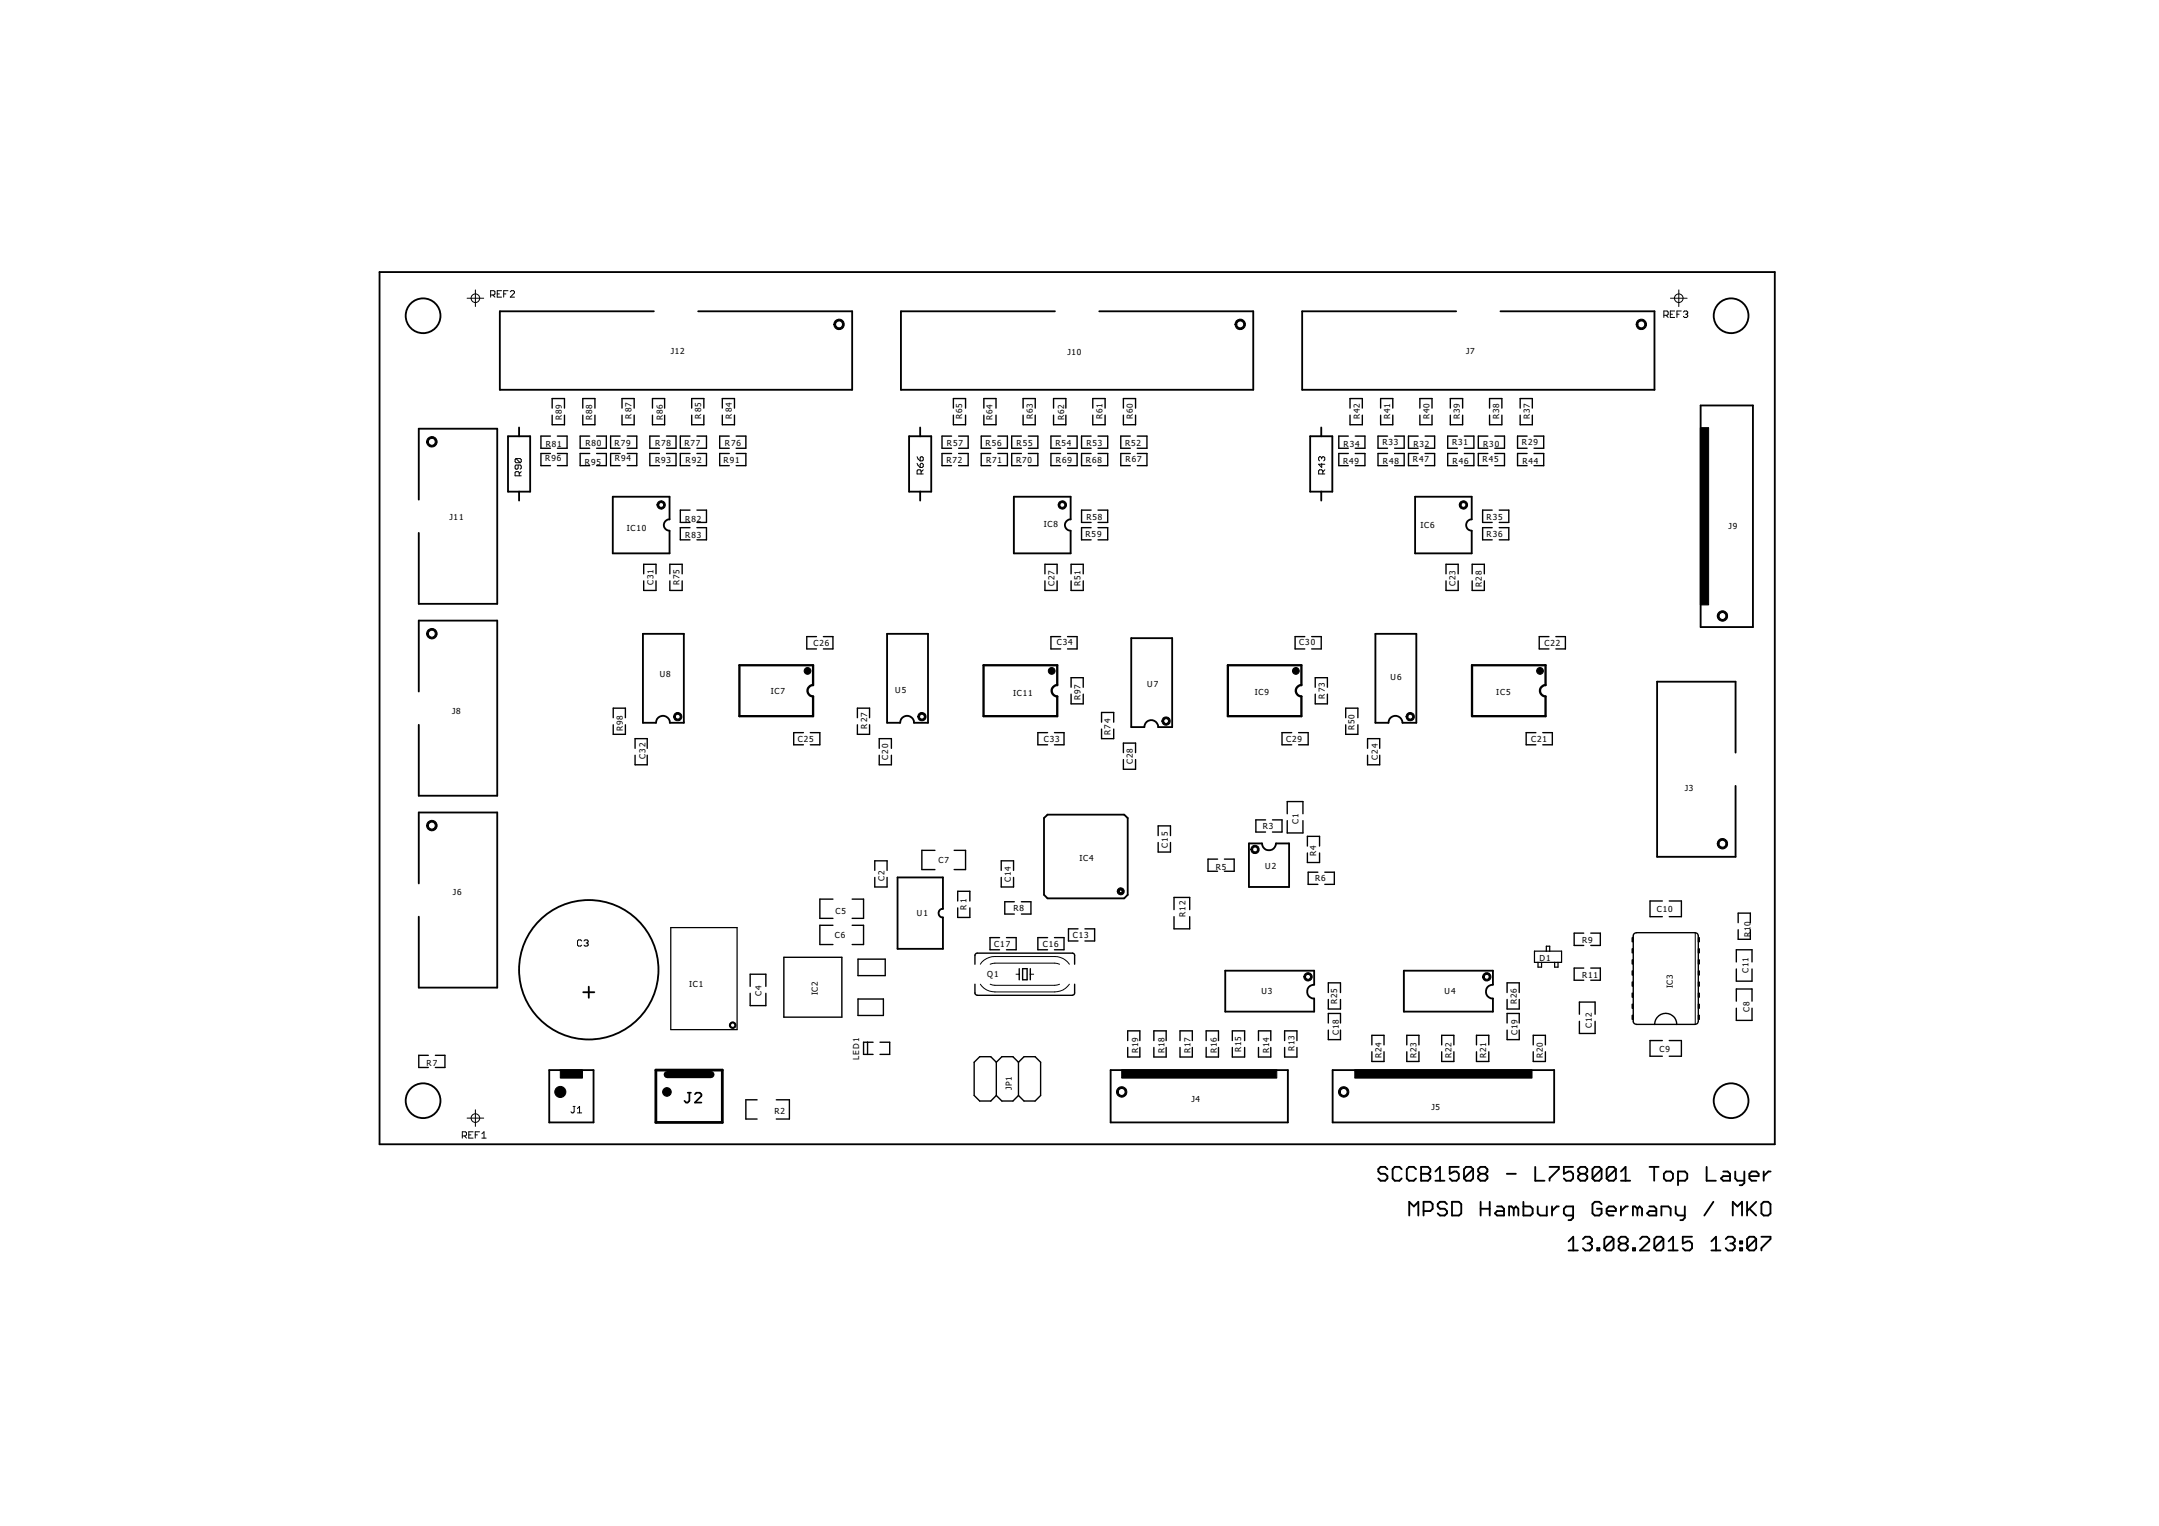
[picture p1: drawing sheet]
<svg xmlns="http://www.w3.org/2000/svg" width="297mm" height="210mm" viewBox="0 0 297 210" stroke-linecap="round" stroke-linejoin="round" font-family="sans-serif">
<g fill="none" stroke="#000" stroke-width=".25">
<path d="M52.2 37.4h192v120h-192zM71.4 58.8v1.2M90 42.8h-21.2v10.8h48.4v-10.8h-21.1M126.6 58.8v1.2M145.1 42.8h-21.1v10.8h48.4v-10.8h-21.2M181.8 58.8v1.2M200.3 42.8h-21.1v10.8h48.4v-10.8h-21.2M234 55.8h7.2v30.5h-7.2zM57.6 68.7v-9.7h10.8v24.1h-10.8v-9.8M69.9 60h3v7.6h-3zM71.4 67.6v1.3M84.3 68.3h7.8v3.1a.78 .78 0 0 0-.8 .8 .78 .78 0 0 0 .8 .8v3.1h-7.8z"/>
<path d="M125.1 60h3v7.6h-3zM126.6 67.6v1.3M139.5 68.3h7.8v3.1a.78 .78 0 0 0-.8 .8 .78 .78 0 0 0 .8 .8v3.1h-7.8zM180.3 60h3v7.6h-3zM181.8 67.6v1.3M194.7 68.3h7.8v3.1a.78 .78 0 0 0-.8 .8 .78 .78 0 0 0 .8 .8v3.1h-7.8zM57.6 95.1v-9.7h10.8v24.1h-10.8v-9.8M88.5 87.2h5.6v12.2h-1.9a.95 .95 0 0 0-1-.9 .95 .95 0 0 0-.9 .9h-1.8zM122 87.2h5.7v12.2h-1.9a.95 .95 0 0 0-1-.9 .95 .95 0 0 0-1 .9h-1.8zM155.6 87.8h5.7v12.2h-2a.95 .95 0 0 0-.9-1 .95 .95 0 0 0-1 1h-1.8zM189.2 87.2h5.7v12.2h-1.9a.96 .96 0 0 0-1-.9 .96 .96 0 0 0-1 .9h-1.8zM143.6 112.5l.5-.4h10.6l.5 .4v10.6l-.5 .5h-10.6l-.5-.5z"/>
<path d="M171.8 116h1.8a.96 .96 0 0 0 1 1 .96 .96 0 0 0 1-1h1.8v6h-5.6zM238.8 103.5v-9.7h-10.8v24.1h10.8v-9.8M57.6 121.5v-9.7h10.8v24h-10.8v-9.7M80.2 136.5h1.6M81 135.7v1.5M123.5 120.7h6.2v4.3a.59 .59 0 0 0-.6 .6 .59 .59 0 0 0 .6 .6v4.3h-6.2zM168.6 133.5h12.2v1.9a.95 .95 0 0 0-1 1 .95 .95 0 0 0 1 1v1.7h-12.2zM193.1 133.5h12.3v1.9a.95 .95 0 0 0-1 1 .95 .95 0 0 0 1 1v1.7h-12.3zM75.6 147.2h6.1v7.2h-6.1zM152.8 147.2h24.4v7.2h-24.4zM183.3 147.2h30.5v7.2h-30.5zM190.9 160.8l-.3-.3h-.7l-.3 .3v.3l.3 .4h.7l.3 .3v.3l-.3 .3h-.7l-.3-.3"/>
<path d="M192.8 160.8l-.3-.3h-.6l-.3 .3v1.3l.3 .3h.6l.3-.3M193.9 167.2v-1.9l.6 .6 .6-.6v1.9M194.8 160.8l-.3-.3h-.6l-.4 .3v1.3l.4 .3h.6l.3-.3M195.5 160.5h1l.3 .3v.3l-.3 .4 .3 .3v.3l-.3 .3h-1zM195.5 161.5h1M195.9 166.6h.9l.3-.3v-.7l-.3-.3h-.9v1.9M197.5 162.4h1.2M197.5 161.1l.6-.6v1.9M199.1 165.6l-.3-.3h-.7l-.3 .3v.3l.3 .4h.7l.3 .3v.3l-.3 .3h-.7l-.3-.3M199.8 165.3h.9l.3 .3v1.3l-.3 .3h-.9zM200.7 160.5h-1.2v1l.6-.4h.3l.3 .4v.6l-.3 .3h-.6l-.3-.3M202.7 160.8l-.3-.3h-.7l-.3 .3v1.3"/>
<path d="M202.7 160.8v1.3l-.3 .3h-.7l-.3-.3M202.7 160.8l-1.3 1.3M203.7 161.5l-.3-.4v-.3l.3-.3h.6l.3 .3v.3l-.3 .4M203.7 161.5h.6M203.7 161.5l-.3 .3v.3l.3 .3h.6l.3-.3v-.3l-.3-.3M203.7 166.3h1.3M203.7 165.3v1.9M205 165.3v1.9M206 165.9h.6l.3 .4v.9h-.9l-.3-.3 .3-.3h.9M207.3 161.5h1.3M208.3 166.3l-.4-.4h-.3v1.3M208.3 166.3v.9"/>
<path d="M208.3 166.3l.3-.4 .3 .4v.9M209.6 165.3v1.9h.9l.4-.3v-.6l-.4-.4h-.9M211.2 160.5v1.9h1.3M211.6 165.9v1l.3 .3h.9v-1.3M213.2 160.5h1.3v.3l-1.3 1.3v.3M213.5 165.9v1.3M214.5 165.9h-.3l-.7 .7M215.8 170.8l.7-.7v1.9M215.8 172h1.3M216.4 167.2h-.9l-.3-.3v-.6l.3-.4h.9v1.6l-.3 .3h-.3M216.4 160.5h-1.2v1l.6-.4h.3l.3 .4v.6l-.3 .3h-.6l-.3-.3M217.4 161.5l-.3-.4v-.3l.3-.3h.7l.3 .3v.3l-.3 .4"/>
<path d="M217.4 161.5h.7M217.4 161.5l-.3 .3v.3l.3 .3h.7l.3-.3v-.3l-.3-.3M217.8 170.4l.3-.3h.6l.3 .3v.4l-.3 .2M218.4 171h.3M218.7 171l.3 .4v.3l-.3 .3h-.6l-.3-.3M219.8 171.7h.2v.3h-.2zM220.3 165.6l-.3-.3h-.6l-.3 .3v1.3l.3 .3h.6l.3-.3v-.6h-.6M220.3 160.8l-.3-.3h-.6l-.3 .3v1.3M220.3 160.8v1.3l-.3 .3h-.6l-.3-.3M220.3 160.8l-1.2 1.3M221 166.6h1.3v-.3l-.3-.4h-.6l-.4 .4v.6l.4 .3h.6M222 170.4v1.3l-.3 .3h-.7l-.3-.3"/>
<path d="M222 170.4l-.3-.3h-.7l-.3 .3v1.3M222 170.4l-1.3 1.3M222.3 160.8l-.3-.3h-.6l-.4 .3v1.3M222.3 160.8v1.3l-.3 .3h-.6l-.4-.3M222.3 160.8l-1.3 1.3M223 171l-.3 .4v.3l.3 .3h.6l.3-.3v-.3l-.3-.4M223 171l-.3-.2v-.4l.3-.3h.6l.3 .3v.4l-.3 .2M223 171h.6M223 165.9v1.3M223 162.4h1.3M223 161.1l.6-.6v1.9M224 165.9h-.4l-.6 .7"/>
<path d="M224.7 171.7h.3v.3h-.3zM225.3 166.3l-.3-.4h-.3v1.3M225.3 166.3v.9M225.3 166.3l.3-.4 .3 .4v.9M225.6 170.4l.4-.3h.6l.3 .3v.4l-1.3 1.2h1.3M226.9 165.9h.7l.3 .4v.9h-1l-.3-.3 .3-.3h1M226.9 160.5h1.3M227.6 160.5v1.9M228.6 167.2v-1.3h.9l.3 .4v.9M228.9 170.4v1.3l-.4 .3h-.6l-.3-.3M228.9 170.4l-.4-.3h-.6l-.3 .3v1.3M228.9 170.4l-1.3 1.3"/>
<path d="M228.9 161.5l.3-.4h.6l.4 .4v.6l-.4 .3h-.6l-.3-.3zM229.6 172h1.2M229.6 170.8l.6-.7v1.9M230.5 165.9v1l.4 .3h.9M230.9 162.4h.9l.3-.3v-.6l-.3-.4h-.9v1.9M231.8 165.9v1.6l-.3 .3h-.3M232.8 170.1h-1.3v.9l.7-.2h.3l.3 .2v.7l-.3 .3h-.7l-.3-.3M234.8 160.5v1.9h1.3M235.5 172h1.2M235.5 170.8l.6-.7v1.9M235.7 165.3l-1.2 1.9M237.1 161.1h.6l.3 .4v.9h-.9l-.3-.3 .3-.3h.9"/>
<path d="M237.4 170.4l.3-.3h.7l.3 .3v.4l-.3 .2M238 171h.4M238.4 171l.3 .4v.3l-.3 .3h-.7l-.3-.3M238.4 167.2v-1.9l.6 .6 .7-.6v1.9M238.7 161.1v1l.3 .3h1M239.4 171.7h.3v.3h-.3zM239.4 170.8h.3v.2h-.3zM240 161.1v1.6l-.3 .3h-.3M240.4 165.3v1.9M240.7 166.3l.9 .9M240.7 161.8h1.3v-.3l-.4-.4h-.6l-.3 .4v.6l.3 .3h.6M241.6 170.4v1.3l-.3 .3h-.6l-.3-.3"/>
<path d="M241.6 170.4l-.3-.3h-.6l-.3 .3v1.3M241.6 170.4l-1.2 1.3M241.6 165.3l-1.2 1.3M242.3 170.1h1.3v.3l-1.3 1.3v.3M242.3 165.6l.4-.3h.6l.3 .3v1.3l-.3 .3h-.6l-.4-.3zM242.7 161.1v1.3M243.6 161.1h-.3l-.6 .7"/>
<circle cx="58.2" cy="43.4" r="2.39"/>
<circle cx="238.2" cy="43.4" r="2.39"/>
<circle cx="81" cy="133.4" r="9.6"/>
<circle cx="58.2" cy="151.4" r="2.39"/>
<circle cx="238.2" cy="151.4" r="2.39"/>
</g>
<g fill="none" stroke="#000" stroke-width=".19">
<path d="M75.7 60h-1.3v1.7h1.3M76 56.1v-1.3h1.7v1.3M76 57.1v1.3h1.7v-1.3M76.7 60h1.3v1.7h-1.3M80.2 56.1v-1.3h1.7v1.3M80.2 57.1v1.3h1.7v-1.3M81.1 60h-1.3v1.7h1.3M82.1 60h1.3v1.7h-1.3M85.3 60h-1.3v1.7h1.3M85.6 56.1v-1.3h1.6v1.3M85.6 57.1v1.3h1.6v-1.3M86.3 60h1.3v1.7h-1.3"/>
<path d="M89.8 56.1v-1.3h1.6v1.3M89.8 57.1v1.3h1.6v-1.3M90.7 60h-1.3v1.7h1.3M91.7 60h1.3v1.7h-1.3M94.9 60h-1.3v1.7h1.3M95.2 56.1v-1.3h1.6v1.3M95.2 57.1v1.3h1.6v-1.3M95.9 60h1.3v1.7h-1.3M99.4 56.1v-1.3h1.6v1.3M99.4 57.1v1.3h1.6v-1.3M100.3 60h-1.3v1.7h1.3M101.3 60h1.3v1.7h-1.3"/>
<path d="M130.9 60h-1.3v1.7h1.3M131.2 56.1v-1.3h1.6v1.3M131.2 57.1v1.3h1.6v-1.3M131.9 60h1.3v1.7h-1.3M135.4 56.1v-1.3h1.6v1.3M135.4 57.1v1.3h1.6v-1.3M136.3 60h-1.3v1.7h1.3M137.3 60h1.3v1.7h-1.3M140.5 60h-1.3v1.7h1.3M140.8 56.1v-1.3h1.6v1.3M140.8 57.1v1.3h1.6v-1.3M141.5 60h1.3v1.7h-1.3"/>
<path d="M144.9 56.1v-1.3h1.7v1.3M144.9 57.1v1.3h1.7v-1.3M145.9 60h-1.3v1.7h1.3M146.9 60h1.3v1.7h-1.3M150.1 60h-1.3v1.7h1.3M150.3 56.1v-1.3h1.7v1.3M150.3 57.1v1.3h1.7v-1.3M151.1 60h1.3v1.7h-1.3M154.6 56.1v-1.3h1.6v1.3M154.6 57.1v1.3h1.6v-1.3M155.5 60h-1.3v1.7h1.3M156.5 60h1.3v1.7h-1.3"/>
<path d="M185.5 60h-1.3v1.7h1.3M185.7 56.1v-1.3h1.7v1.3M185.7 57.1v1.3h1.7v-1.3M186.5 60h1.3v1.7h-1.3M189.9 56.1v-1.3h1.7v1.3M189.9 57.1v1.3h1.7v-1.3M190.9 60h-1.3v1.7h1.3M191.9 60h1.3v1.7h-1.3M195.1 60h-1.3v1.7h1.3M195.3 56.1v-1.3h1.7v1.3M195.3 57.1v1.3h1.7v-1.3M196.1 60h1.3v1.7h-1.3"/>
<path d="M199.5 56.1v-1.3h1.7v1.3M199.5 57.1v1.3h1.7v-1.3M200.5 60h-1.3v1.7h1.3M201.5 60h1.3v1.7h-1.3M204.7 60h-1.3v1.7h1.3M204.9 56.1v-1.3h1.7v1.3M204.9 57.1v1.3h1.7v-1.3M205.7 60h1.3v1.7h-1.3M209.1 56.1v-1.3h1.7v1.3M209.1 57.1v1.3h1.7v-1.3M210.1 60h-1.3v1.7h1.3M211.1 60h1.3v1.7h-1.3"/>
<path d="M75.7 62.4h-1.3v1.7h1.3M76.7 62.4h1.3v1.7h-1.3M81.1 62.4h-1.3v1.7h1.3M82.1 62.4h1.3v1.7h-1.3M85.3 62.4h-1.3v1.7h1.3M86.3 62.4h1.3v1.7h-1.3M88.6 78.9v-1.3h1.7v1.3M88.6 79.9v1.3h1.7v-1.3M90.7 62.4h-1.3v1.7h1.3M91.7 62.4h1.3v1.7h-1.3M92.2 78.9v-1.3h1.7v1.3M92.2 79.9v1.3h1.7v-1.3"/>
<path d="M94.9 62.4h-1.3v1.7h1.3M94.9 72.6h-1.3v1.7h1.3M94.9 70.2h-1.3v1.7h1.3M95.9 62.4h1.3v1.7h-1.3M95.9 72.6h1.3v1.7h-1.3M95.9 70.2h1.3v1.7h-1.3M100.3 62.4h-1.3v1.7h1.3M101.3 62.4h1.3v1.7h-1.3M130.9 62.4h-1.3v1.7h1.3M131.9 62.4h1.3v1.7h-1.3M136.3 62.4h-1.3v1.7h1.3M137.3 62.4h1.3v1.7h-1.3"/>
<path d="M140.5 62.4h-1.3v1.7h1.3M141.5 62.4h1.3v1.7h-1.3M143.8 78.9v-1.3h1.6v1.3M143.8 79.9v1.3h1.6v-1.3M145.9 62.4h-1.3v1.7h1.3M146.9 62.4h1.3v1.7h-1.3M147.4 78.9v-1.3h1.6v1.3M147.4 79.9v1.3h1.6v-1.3M150.1 62.4h-1.3v1.7h1.3M150.1 72.6h-1.3v1.7h1.3M150.1 70.2h-1.3v1.7h1.3M151.1 62.4h1.3v1.7h-1.3"/>
<path d="M151.1 72.6h1.3v1.7h-1.3M151.1 70.2h1.3v1.7h-1.3M155.5 62.4h-1.3v1.7h1.3M156.5 62.4h1.3v1.7h-1.3M185.5 62.4h-1.3v1.7h1.3M186.5 62.4h1.3v1.7h-1.3M190.9 62.4h-1.3v1.7h1.3M191.9 62.4h1.3v1.7h-1.3M195.1 62.4h-1.3v1.7h1.3M196.1 62.4h1.3v1.7h-1.3M198.9 78.9v-1.3h1.7v1.3M198.9 79.9v1.3h1.7v-1.3"/>
<path d="M200.5 62.4h-1.3v1.7h1.3M201.5 62.4h1.3v1.7h-1.3M202.5 78.9v-1.3h1.7v1.3M202.5 79.9v1.3h1.7v-1.3M204.7 62.4h-1.3v1.7h1.3M205.3 72.6h-1.3v1.7h1.3M205.3 70.2h-1.3v1.7h1.3M205.7 62.4h1.3v1.7h-1.3M206.3 72.6h1.3v1.7h-1.3M206.3 70.2h1.3v1.7h-1.3M210.1 62.4h-1.3v1.7h1.3M211.1 62.4h1.3v1.7h-1.3"/>
<path d="M84.4 99.7v1.3h1.6v-1.3M84.4 98.7v-1.3h1.6v1.3M112.3 87.6h-1.3v1.7h1.3M113.3 87.6h1.3v1.7h-1.3M118 98.7v-1.3h1.6v1.3M118 99.7v1.3h1.6v-1.3M145.9 87.6h-1.3v1.7h1.3M146.9 87.6h1.3v1.7h-1.3M147.4 94.5v-1.3h1.6v1.3M147.4 95.5v1.3h1.6v-1.3M151.6 99.3v-1.3h1.6v1.3M179.5 87.6h-1.3v1.7h1.3"/>
<path d="M180.5 87.6h1.3v1.7h-1.3M181 94.5v-1.3h1.6v1.3M181 95.5v1.3h1.6v-1.3M185.1 99.7v1.3h1.7v-1.3M185.1 98.7v-1.3h1.7v1.3M213.1 87.6h-1.3v1.7h1.3M214.1 87.6h1.3v1.7h-1.3M87.4 102.9v-1.3h1.6v1.3M87.4 103.9v1.3h1.6v-1.3M110.5 100.8h-1.3v1.6h1.3M111.5 100.8h1.3v1.6h-1.3M120.4 119.7v-1.3h1.6v1.3"/>
<path d="M121 102.9v-1.3h1.6v1.3M121 103.9v1.3h1.6v-1.3M128.6 117h-1.8v2.6h1.8M131.3 117h1.5v2.6h-1.5M137.8 119.7v-1.3h1.6v1.3M144.1 100.8h-1.3v1.6h1.3M145.1 100.8h1.3v1.6h-1.3M151.6 100.3v1.3h1.6v-1.3M154.6 103.5v-1.3h1.6v1.3M154.6 104.5v1.3h1.6v-1.3M159.3 114.9v-1.3h1.7v1.3M159.3 115.9v1.3h1.7v-1.3"/>
<path d="M167.5 118.2h-1.3v1.6h1.3M168.5 118.2h1.3v1.6h-1.3M174.1 112.8h-1.3v1.6h1.3M175.1 112.8h1.3v1.6h-1.3M177.1 111.9v-1.6h2.2v1.6M177.1 112.9v1.7h2.2v-1.7M177.7 100.8h-1.3v1.6h1.3M178.7 100.8h1.3v1.6h-1.3M179.9 116.4v-1.4h1.6v1.4M179.9 117.3v1.3h1.6v-1.3M181.3 120h-1.3v1.6h1.3M182.3 120h1.3v1.6h-1.3"/>
<path d="M188.2 102.9v-1.3h1.6v1.3M188.2 103.9v1.3h1.6v-1.3M211.3 100.8h-1.3v1.6h1.3M212.3 100.8h1.3v1.6h-1.3M103.2 135.7v-1.7h2.2v1.7M103.2 136.6v1.7h2.2v-1.7M107.8 131.7h8v8.2h-8zM114.6 123.7h-1.8v2.6h1.8M114.6 127.3h-1.8v2.6h1.8M117.2 123.7h1.6v2.6h-1.6M117.2 127.3h1.6v2.6h-1.6M118 137.4h3.5v2.3h-3.5z"/>
<path d="M118 131.9h3.8v2.3h-3.8zM120.4 120.7v1.3h1.6v-1.3M131.8 123.9v-1.3h1.6v1.3M131.8 124.9v1.3h1.6v-1.3M134.1 132.6l.1-1.3 .3-.2h13.1l.2 .1v.2v1.2M134.1 135.4l.1 1.3 .3 .2h13.1l.2-.2v-1.3M137.5 129h-1.3v1.6h1.3M137.8 120.7v1.3h1.6v-1.3M138.5 129h1.3v1.6h-1.3M139.6 124h-1.4v1.7h1.4M140.2 133.2v1.6M140.5 124h1.3v1.7h-1.3"/>
<path d="M140.7 133.2h.6v1.6h-.6zM141.8 133.2v1.6M144.1 129h-1.3v1.6h1.3M145.1 129h1.3v1.6h-1.3M148.3 127.8h-1.3v1.6h1.3M149.3 127.8h1.3v1.6h-1.3M161.5 126.1v1.7h2.2v-1.7M161.5 125.1v-1.7h2.2v1.7M182.8 136.5v-1.3h1.6v1.3M182.8 137.5v1.3h1.6v-1.3M207.3 137.5v1.3h1.7v-1.3M207.3 136.5v-1.3h1.7v1.3"/>
<path d="M217.3 139.5v-1.7h2.2v1.7M217.9 133.2h-1.3v1.6h1.3M217.9 128.4h-1.3v1.6h1.3M218.9 133.2h1.3v1.6h-1.3M218.9 128.4h1.3v1.6h-1.3M224.8 128.4l.3-.1h8.1a.44 .44 0 0 1 .5 .5v11.7a.44 .44 0 0 1-.5 .4h-8.1a.43 .43 0 0 1-.4-.4v-11.7zM228.7 123.9h-1.7v2.2h1.7M229.7 123.9h1.6v2.2h-1.6M238.9 132.3v-1.7h2.1v1.7M238.9 133.3v1.7h2.1v-1.7M238.9 137.7v-1.7h2.1v1.7M238.9 138.7v1.7h2.1v-1.7"/>
<path d="M239.1 126.9v-1.3h1.7v1.3M239.1 127.9v1.3h1.7v-1.3M58.9 145.2h-1.3v1.6h1.3M59.9 145.2h1.3v1.6h-1.3M104.2 151.3h-1.6v2.6h1.6M106.8 151.3h1.8v2.6h-1.8M119.4 143.4v1.6M120.1 143.4h-1.3v1.6h1.3M121.1 143.4h1.3v1.6h-1.3M137.1 146.1l.7-.7h1.6l.7 .7M137.1 146.1l-.8-.7h-1.5l-.8 .7v4.6l.8 .7h1.5l.8-.7M137.1 150.7l.7 .7h1.6l.7-.7"/>
<path d="M137.1 146.1v4.6M140.1 146.1l.8-.7h1.5l.8 .7v4.6l-.8 .7h-1.5l-.8-.7M140.1 146.1v4.6M155.2 144.1v1.3h1.6v-1.3M155.2 143.1v-1.3h1.6v1.3M158.7 144.1v1.3h1.7v-1.3M158.7 143.1v-1.3h1.7v1.3M162.3 144.1v1.3h1.7v-1.3M162.3 143.1v-1.3h1.7v1.3M165.9 144.1v1.3h1.7v-1.3M165.9 143.1v-1.3h1.7v1.3M169.5 144.1v1.3h1.7v-1.3"/>
<path d="M169.5 143.1v-1.3h1.7v1.3M173.1 143.1v-1.3h1.7v1.3M173.1 144.1v1.3h1.7v-1.3M176.7 144.1v1.3h1.7v-1.3M176.7 143.1v-1.3h1.7v1.3M182.8 140.7v-1.3h1.6v1.3M182.8 141.7v1.3h1.6v-1.3M188.7 144.7v1.3h1.7v-1.3M188.7 143.7v-1.3h1.7v1.3M193.5 144.7v1.3h1.7v-1.3M193.5 143.7v-1.3h1.7v1.3M198.4 144.7v1.3h1.6v-1.3"/>
<path d="M198.4 143.7v-1.3h1.6v1.3M203.1 143.7v-1.3h1.7v1.3M203.1 144.7v1.3h1.7v-1.3M207.3 140.7v-1.3h1.7v1.3M207.3 141.7v1.3h1.7v-1.3M210.9 144.7v1.3h1.7v-1.3M210.9 143.7v-1.3h1.7v1.3M217.3 140.5v1.7h2.2v-1.7M227.6 140.9a1.52 1.52 0 0 1 1.6-1.5 1.52 1.52 0 0 1 1.5 1.5M228.7 143.1h-1.7v2.2h1.7M229.7 143.1h1.6v2.2h-1.6"/>
</g>
<g fill="none" stroke="#000" stroke-width=".14">
<path d="M65.4 39.9v2.3M69 40h-.6v.9h.6M69.9 40h-.6v.9M231 39.9v2.3M64.3 41h2.2M67.5 40.6h.4l.2-.2v-.3l-.2-.1h-.4v.9M67.8 40.6l.3 .3M68.4 40.4h.3M69.3 40.4h.3M70.2 40.1l.2-.1h.3l.1 .1v.2l-.6 .6h.6M228.9 43.4h.5l.1-.2v-.3l-.1-.1h-.5v.9M229.2 43.4l.3 .3"/>
<path d="M229.8 43.2h.3M229.8 41h2.3M230.4 42.8h-.6v.9h.6M230.7 43.2h.3M231.3 42.8h-.6v.9M231.6 42.9l.2-.1h.3l.1 .1-.1 .3M231.9 43.2h.2M232.1 43.2l.1 .2-.1 .3h-.3l-.2-.2M71 63.1l-.1 .1v.3l.1 .1h.6M71 63.1h.6l.1 .1v.3l-.1 .1M71 63.1l.6 .5M71.3 64v.4l-.2 .1h-.1l-.1-.1v-.3l.1-.1h.6l.1 .1v.3l-.1 .1"/>
<path d="M71.4 65.4v-.4l-.1-.1h-.3l-.1 .1v.4h.8M71.7 64.9l-.3 .3M126.2 63.7l.4 .6M126.2 62.8l.1 .3 .3 .3M126.7 65.2v-.4l-.1-.2h-.3l-.1 .2v.4h.8M126.7 62.8l.3 .2v.3l-.1 .1h-.3v-.4zM126.7 63.7l.3 .2v.3l-.1 .1h-.3v-.4zM127 64.6l-.3 .3M181.8 63l-.1-.2h-.2l-.1 .2v.2l.1 .2M181.8 63.7v.6l-.4-.4h.9M181.8 63v.1M181.8 63l.2-.2 .3 .2v.2l-.2 .2"/>
<path d="M182 65.2v-.4l-.2-.2h-.3l-.1 .2v.4h.9M182.3 64.6l-.3 .3M80 129.4l-.1-.1h-.3l-.1 .1v.6l.1 .1h.3l.1-.1M80.3 129.4l.2-.1h.3l.1 .1-.1 .3M80.6 129.7h.2M80.8 129.7l.1 .2v.1l-.1 .1h-.3l-.2-.1M134.9 135.4a2.38 2.38 0 0 0 2 1h8.2a2.38 2.38 0 0 0 2-1M134.9 132.6a2.38 2.38 0 0 1 2-1h8.2a2.38 2.38 0 0 1 2 1M136.2 132.6l.7-.1h8.2l.7 .1M136.2 135.4l.7 .1h8.2l.7-.1M139.8 134h.4M141.8 134h.4"/>
<path d="M233.2 128.3v12.5M63.6 156.3h.4l.2-.2v-.3l-.2-.1h-.4v.8M63.9 156.3l.3 .2M64.3 153.8h2.2M64.5 156.1h.3M65.1 155.7h-.6v.8h.6M65.4 156.1h.3M65.4 152.7v2.2M66 155.7h-.6v.8M66.3 156.5h.6M66.3 156l.3-.3v.8M78.8 152.2h.3"/>
<path d="M79 152.2v.7l-.2 .2-.3-.2M79.4 153.1h.6M79.4 152.5l.3-.3v.9"/>
<circle cx="65.4" cy="41" r=".59"/>
<circle cx="231" cy="41" r=".59"/>
<circle cx="65.4" cy="153.8" r=".59"/>
</g>
<g fill="#000" stroke="#000" stroke-width=".14">
<path d="M233.9 58.8h1.2v24.4h-1.2zM224.5 139.6h.2v.6h-.2zM224.5 138.1h.2v.6h-.2zM224.5 136.6h.2v.6h-.2zM224.5 135.1h.2v.6h-.2zM224.5 133.5h.2v.6h-.2zM224.5 132h.2v.6h-.2zM224.5 130.5h.2v.6h-.2zM224.5 129h.2v.6h-.2zM233.6 139.6h.2v.6h-.2zM233.6 138.1h.2v.6h-.2zM233.6 136.6h.2v.6h-.2z"/>
<path d="M233.6 135.1h.2v.6h-.2zM233.6 133.5h.2v.6h-.2zM233.6 132h.2v.6h-.2zM233.6 130.5h.2v.6h-.2zM233.6 129h.2v.6h-.2zM77.1 147.2h3v1.1h-3zM154.3 147.2h21.4v1.1h-21.4zM186.4 147.2h24.4v1.1h-24.4z"/>
</g>
<path d="M92.3 127.6h9.1v14h-9.1zM211.1 130.8h3.7v1.6h-3.7zM211.6 132.4v.6h.5v-.6M212.7 130.8v-.6h.5v.6M213.9 132.4v.6h.5v-.6" fill="none" stroke="#000" stroke-width=".17"/>
<g fill="#000" stroke="#000" stroke-width=".14">
<path d="M114.9 44.1a.71 .71 0 0 1 1.1 .1 .71 .71 0 0 1-.4 1.1 .71 .71 0 0 1-.9-.7h.3a.48 .48 0 0 1 .6-.5 .48 .48 0 0 1 .2 .8 .48 .48 0 0 1-.8-.1v-.2h-.3z" fill-rule="evenodd"/>
<path d="M170.1 44.1a.73 .73 0 0 1 1.1 .1 .73 .73 0 0 1-.4 1.1 .73 .73 0 0 1-.9-.7h.3a.48 .48 0 0 1 .7-.4 .48 .48 0 0 1 .1 .8 .48 .48 0 0 1-.8-.2v-.2h-.3z" fill-rule="evenodd"/>
<path d="M225.3 44.1a.72 .72 0 0 1 1.1 .1 .72 .72 0 0 1-.4 1.1 .72 .72 0 0 1-.9-.7h.2a.48 .48 0 0 1 .7-.4 .48 .48 0 0 1 .1 .8 .48 .48 0 0 1-.7-.2l-.1-.2h-.2z" fill-rule="evenodd"/>
<path d="M58.9 60.3a.73 .73 0 0 1 1.1 .1 .73 .73 0 0 1-.4 1.1 .73 .73 0 0 1-.9-.7h.2a.48 .48 0 0 1 .7-.5 .48 .48 0 0 1 .2 .8 .48 .48 0 0 1-.8-.2l-.1-.1h-.2z" fill-rule="evenodd"/>
<path d="M90.6 69a.58 .58 0 0 1 .9 .2 .58 .58 0 0 1-.4 .8 .58 .58 0 0 1-.7-.6h.2a.34 .34 0 0 1 .5-.2 .34 .34 0 0 1 .1 .5 .34 .34 0 0 1-.5-.1l-.1-.2h-.2z" fill-rule="evenodd"/>
<path d="M145.8 69a.58 .58 0 0 1 .9 .2 .58 .58 0 0 1-.4 .8 .58 .58 0 0 1-.7-.6h.2a.35 .35 0 0 1 .5-.2 .35 .35 0 0 1 .1 .5 .35 .35 0 0 1-.6-.1v-.2h-.2z" fill-rule="evenodd"/>
<path d="M201 69a.58 .58 0 0 1 .9 .2 .58 .58 0 0 1-.4 .8 .58 .58 0 0 1-.7-.6h.2a.34 .34 0 0 1 .4-.3 .34 .34 0 0 1 .2 .5 .34 .34 0 0 1-.6 0v-.2h-.2z" fill-rule="evenodd"/>
<path d="M58.9 86.7a.73 .73 0 0 1 1.1 .1 .73 .73 0 0 1-.4 1.1 .73 .73 0 0 1-.9-.7h.2a.48 .48 0 0 1 .7-.5 .48 .48 0 0 1 .2 .8 .48 .48 0 0 1-.8-.2l-.1-.1h-.2z" fill-rule="evenodd"/>
<path d="M92.9 98.1a.58 .58 0 0 1 .9 .2 .58 .58 0 0 1-.4 .8 .58 .58 0 0 1-.7-.5h.2a.34 .34 0 0 1 .5-.3 .34 .34 0 0 1 .1 .5 .34 .34 0 0 1-.6-.1v-.1h-.2z" fill-rule="evenodd"/>
<path d="M126.4 98.1a.58 .58 0 0 1 .9 .2 .58 .58 0 0 1-.3 .8 .58 .58 0 0 1-.7-.5h.2a.34 .34 0 0 1 .5-.3 .34 .34 0 0 1 .1 .5 .34 .34 0 0 1-.6-.1v-.1h-.2z" fill-rule="evenodd"/>
<path d="M160 98.7a.58 .58 0 0 1 .9 .2 .58 .58 0 0 1-.3 .8 .58 .58 0 0 1-.7-.5h.2a.33 .33 0 0 1 .5-.3 .33 .33 0 0 1 .1 .5 .33 .33 0 0 1-.6-.1v-.1h-.2z" fill-rule="evenodd"/>
<path d="M193.6 98.1a.58 .58 0 0 1 .9 .2 .58 .58 0 0 1-.3 .8 .58 .58 0 0 1-.8-.5h.3a.34 .34 0 0 1 .5-.3 .34 .34 0 0 1 .1 .5 .34 .34 0 0 1-.6-.1v-.1h-.3z" fill-rule="evenodd"/>
<path d="M236.5 84.2a.71 .71 0 0 1 1.1 .2 .71 .71 0 0 1-.4 1 .71 .71 0 0 1-.9-.7h.2a.48 .48 0 0 1 .6-.5 .48 .48 0 0 1 .2 .8 .48 .48 0 0 1-.8-.1v-.2h-.2z" fill-rule="evenodd"/>
<path d="M58.9 113.1a.73 .73 0 0 1 1.1 .1 .73 .73 0 0 1-.4 1.1 .73 .73 0 0 1-.9-.7h.2a.48 .48 0 0 1 .7-.5 .48 .48 0 0 1 .2 .8 .48 .48 0 0 1-.8-.2l-.1-.1h-.2z" fill-rule="evenodd"/>
<path d="M172.3 116.4a.58 .58 0 0 1 .9 .2 .58 .58 0 0 1-.4 .8 .58 .58 0 0 1-.7-.6h.2a.34 .34 0 0 1 .5-.2 .34 .34 0 0 1 .1 .5 .34 .34 0 0 1-.5-.1l-.1-.2h-.2z" fill-rule="evenodd"/>
<path d="M236.5 115.6a.71 .71 0 0 1 1.1 .1 .71 .71 0 0 1-.4 1 .71 .71 0 0 1-.9-.6h.2a.48 .48 0 0 1 .6-.5 .48 .48 0 0 1 .2 .8 .48 .48 0 0 1-.8-.2v-.1h-.2z" fill-rule="evenodd"/>
<path d="M153.9 122.2a.48 .48 0 0 1 .7 .2 .48 .48 0 0 1-.3 .7 .48 .48 0 0 1-.6-.5h.3a.18 .18 0 0 1 .3-.2 .18 .18 0 0 1 0 .3 .18 .18 0 0 1-.3 0v-.1h-.3z" fill-rule="evenodd"/>
<path d="M179.6 133.9a.58 .58 0 0 1 .9 .2 .58 .58 0 0 1-.4 .8 .58 .58 0 0 1-.7-.5h.2a.35 .35 0 0 1 .5-.3 .35 .35 0 0 1 .1 .5 .35 .35 0 0 1-.6-.1v-.1h-.2z" fill-rule="evenodd"/>
<path d="M204.2 133.9a.58 .58 0 0 1 .9 .2 .58 .58 0 0 1-.4 .8 .58 .58 0 0 1-.7-.5h.2a.33 .33 0 0 1 .5-.3 .33 .33 0 0 1 .1 .5 .33 .33 0 0 1-.6-.1v-.1h-.2z" fill-rule="evenodd"/>
<path d="M100.5 140.7a.46 .46 0 0 1 .7 .1 .46 .46 0 0 1-.3 .7 .46 .46 0 0 1-.5-.5h.1a.3 .3 0 0 1 .4-.3 .3 .3 0 0 1 .1 .5 .3 .3 0 0 1-.5 0v-.2h-.1z" fill-rule="evenodd"/>
<path d="M153.8 149.7a.71 .71 0 0 1 1.1 .1 .71 .71 0 0 1-.4 1.1 .71 .71 0 0 1-.9-.7h.2a.48 .48 0 0 1 .7-.5 .48 .48 0 0 1 .2 .8 .48 .48 0 0 1-.8-.1l-.1-.2h-.2z" fill-rule="evenodd"/>
<path d="M184.3 149.7a.71 .71 0 0 1 1.2 .1 .71 .71 0 0 1-.4 1.1 .71 .71 0 0 1-1-.7h.3a.48 .48 0 0 1 .6-.5 .48 .48 0 0 1 .2 .8 .48 .48 0 0 1-.8-.1v-.2h-.3z" fill-rule="evenodd"/>
<circle cx="111.1" cy="92.3" r=".47"/>
<circle cx="144.7" cy="92.3" r=".47"/>
<circle cx="178.3" cy="92.3" r=".47"/>
<circle cx="211.9" cy="92.3" r=".47"/>
<circle cx="77.1" cy="150.2" r=".76"/>
<circle cx="91.8" cy="150.2" r=".59"/>
</g>
<path d="M101.7 91.5h10.2v2.7a.78 .78 0 0 0-.8 .8 .78 .78 0 0 0 .8 .8v2.7h-10.2zM135.3 91.5h10.2v2.7a.78 .78 0 0 0-.8 .8 .78 .78 0 0 0 .8 .8v2.7h-10.2zM168.9 91.5h10.1v2.7a.78 .78 0 0 0-.7 .8 .78 .78 0 0 0 .7 .8v2.7h-10.1zM202.5 91.5h10.1v2.7a.78 .78 0 0 0-.7 .8 .78 .78 0 0 0 .7 .8v2.7h-10.1z" fill="none" stroke="#000" stroke-width=".32"/>
<path d="M90.2 147.2h9.2v7.2h-9.2z" fill="none" stroke="#000" stroke-width=".38"/>
<path d="M91.8 147.8h6" fill="none" stroke="#000" stroke-width=".99"/>
<path d="M94.6 150.3h.5M94.8 150.3v1.1l-.2 .3h-.2l-.2-.3M95.6 150.5l.2-.2h.5l.2 .2v.2l-.9 1h.9" fill="none" stroke="#000" stroke-width=".23"/>
<g font-size="1.4">
<text x="92.3" y="48.7">J12</text>
<text x="146.9" y="48.8">J10</text>
<text x="201.7" y="48.7">J7</text>
<text x="77.3" y="57.8" transform="rotate(-90 77.3 57.8)">R89</text>
<text x="81.5" y="57.8" transform="rotate(-90 81.5 57.8)">R88</text>
<text x="86.9" y="57.6" transform="rotate(-90 86.9 57.6)">R87</text>
<text x="91.2" y="57.8" transform="rotate(-90 91.2 57.8)">R86</text>
<text x="96.5" y="57.6" transform="rotate(-90 96.5 57.6)">R85</text>
<text x="100.7" y="57.6" transform="rotate(-90 100.7 57.6)">R84</text>
<text x="132.4" y="57.7" transform="rotate(-90 132.4 57.7)">R65</text>
<text x="136.6" y="57.8" transform="rotate(-90 136.6 57.8)">R64</text>
<text x="142.1" y="57.7" transform="rotate(-90 142.1 57.7)">R63</text>
<text x="146.4" y="57.8" transform="rotate(-90 146.4 57.8)">R62</text>
<text x="151.7" y="57.7" transform="rotate(-90 151.7 57.7)">R61</text>
<text x="155.9" y="57.7" transform="rotate(-90 155.9 57.7)">R60</text>
<text x="187.1" y="57.7" transform="rotate(-90 187.1 57.7)">R42</text>
<text x="191.3" y="57.7" transform="rotate(-90 191.3 57.7)">R41</text>
<text x="196.7" y="57.7" transform="rotate(-90 196.7 57.7)">R40</text>
<text x="200.9" y="57.7" transform="rotate(-90 200.9 57.7)">R39</text>
<text x="206.3" y="57.7" transform="rotate(-90 206.3 57.7)">R38</text>
<text x="210.5" y="57.7" transform="rotate(-90 210.5 57.7)">R37</text>
<text x="75" y="63.5">R96</text>
<text x="75.1" y="61.6">R81</text>
<text x="80.5" y="64">R95</text>
<text x="80.5" y="61.3">R80</text>
<text x="84.6" y="61.3">R79</text>
<text x="84.6" y="63.5">R94</text>
<text x="90.1" y="63.7">R93</text>
<text x="90.1" y="61.3">R78</text>
<text x="94.2" y="61.3">R77</text>
<text x="94.3" y="63.7">R92</text>
<text x="99.6" y="63.7">R91</text>
<text x="99.7" y="61.3">R76</text>
<text x="130.2" y="63.7">R72</text>
<text x="130.3" y="61.3">R57</text>
<text x="135.6" y="61.3">R56</text>
<text x="135.7" y="63.7">R71</text>
<text x="139.8" y="63.7">R70</text>
<text x="139.9" y="61.3">R55</text>
<text x="145.2" y="61.3">R54</text>
<text x="145.3" y="63.7">R69</text>
<text x="149.4" y="63.7">R68</text>
<text x="149.5" y="61.3">R53</text>
<text x="154.8" y="61.3">R52</text>
<text x="154.9" y="63.6">R67</text>
<text x="184.8" y="63.8">R49</text>
<text x="184.9" y="61.4">R34</text>
<text x="190.2" y="61.2">R33</text>
<text x="190.3" y="63.8">R48</text>
<text x="194.4" y="63.6">R47</text>
<text x="194.5" y="61.4">R32</text>
<text x="199.8" y="61.2">R31</text>
<text x="199.9" y="63.8">R46</text>
<text x="204" y="63.6">R45</text>
<text x="204.1" y="61.4">R30</text>
<text x="209.4" y="61.2">R29</text>
<text x="209.5" y="63.8">R44</text>
<text x="61.8" y="71.5">J11</text>
<text x="94.3" y="71.8">R82</text>
<text x="149.5" y="71.5">R58</text>
<text x="204.5" y="71.5">R35</text>
<text x="86.2" y="73">IC10</text>
<text x="94.3" y="74">R83</text>
<text x="143.6" y="72.4">IC8</text>
<text x="149.3" y="73.9">R59</text>
<text x="195.4" y="72.6">IC6</text>
<text x="204.5" y="73.9">R36</text>
<text x="237.8" y="72.8">J9</text>
<text x="89.9" y="80.5" transform="rotate(-90 89.9 80.5)">C31</text>
<text x="93.5" y="80.5" transform="rotate(-90 93.5 80.5)">R75</text>
<text x="145.1" y="80.6" transform="rotate(-90 145.1 80.6)">C27</text>
<text x="148.7" y="80.6" transform="rotate(-90 148.7 80.6)">R51</text>
<text x="200.3" y="80.6" transform="rotate(-90 200.3 80.6)">C23</text>
<text x="203.9" y="80.7" transform="rotate(-90 203.9 80.7)">R28</text>
<text x="111.9" y="88.9">C26</text>
<text x="145.4" y="88.8">C34</text>
<text x="178.8" y="88.8">C30</text>
<text x="212.5" y="88.9">C22</text>
<text x="90.8" y="93.1">U8</text>
<text x="106.1" y="95.4">IC7</text>
<text x="123.2" y="95.4">U5</text>
<text x="139.4" y="95.7">IC11</text>
<text x="157.8" y="94.6">U7</text>
<text x="172.6" y="95.6">IC9</text>
<text x="191.3" y="93.5">U6</text>
<text x="205.9" y="95.6">IC5</text>
<text x="62.2" y="98.2">J8</text>
<text x="85.7" y="100.6" transform="rotate(-90 85.7 100.6)">R98</text>
<text x="119.3" y="100.2" transform="rotate(-90 119.3 100.2)">R27</text>
<text x="148.7" y="96.3" transform="rotate(-90 148.7 96.3)">R97</text>
<text x="152.8" y="101.1" transform="rotate(-90 152.8 101.1)">R74</text>
<text x="182.3" y="96.1" transform="rotate(-90 182.3 96.1)">R73</text>
<text x="186.4" y="100.5" transform="rotate(-90 186.4 100.5)">R50</text>
<text x="88.8" y="104.4" transform="rotate(-90 88.8 104.4)">C32</text>
<text x="109.8" y="102.1">C25</text>
<text x="122.2" y="104.5" transform="rotate(-90 122.2 104.5)">C20</text>
<text x="143.6" y="102.1">C33</text>
<text x="155.9" y="105.1" transform="rotate(-90 155.9 105.1)">C28</text>
<text x="177" y="102.1">C29</text>
<text x="189.6" y="104.5" transform="rotate(-90 189.6 104.5)">C24</text>
<text x="210.7" y="102.1">C21</text>
<text x="173.7" y="114">R3</text>
<text x="178.7" y="113.4" transform="rotate(-90 178.7 113.4)">C1</text>
<text x="231.8" y="108.8">J3</text>
<text x="129.1" y="118.8">C7</text>
<text x="148.5" y="118.4">IC4</text>
<text x="160.7" y="116.6" transform="rotate(-90 160.7 116.6)">C15</text>
<text x="167.3" y="119.6">R5</text>
<text x="174.1" y="119.6">U2</text>
<text x="181.1" y="117.7" transform="rotate(-90 181.1 117.7)">R4</text>
<text x="62.3" y="123.1">J6</text>
<text x="115" y="125.7">C5</text>
<text x="121.7" y="121.2" transform="rotate(-90 121.7 121.2)">C2</text>
<text x="126.1" y="126">U1</text>
<text x="133" y="125.1" transform="rotate(-90 133 125.1)">R1</text>
<text x="139.1" y="121.3" transform="rotate(-90 139.1 121.3)">C14</text>
<text x="139.4" y="125.4">R8</text>
<text x="180.9" y="121.2">R6</text>
<text x="227.9" y="125.5">C10</text>
<text x="114.8" y="129.1">C6</text>
<text x="136.8" y="130.3">C17</text>
<text x="143.5" y="130.3">C16</text>
<text x="147.6" y="129.1">C13</text>
<text x="163.1" y="126.1" transform="rotate(-90 163.1 126.1)">R12</text>
<text x="217.7" y="129.7">R9</text>
<text x="240.8" y="128.9" transform="rotate(-90 240.8 128.9)">R10</text>
<text x="94.8" y="135.8">IC1</text>
<text x="104.8" y="137" transform="rotate(-90 104.8 137)">C4</text>
<text x="112.5" y="136.9" transform="rotate(-90 112.5 136.9)">IC2</text>
<text x="135.8" y="134.4">Q1</text>
<text x="173.5" y="136.8">U3</text>
<text x="198.7" y="136.8">U4</text>
<text x="211.8" y="132.1">D1</text>
<text x="217.7" y="134.5">R11</text>
<text x="230.1" y="135.9" transform="rotate(-90 230.1 135.9)">IC3</text>
<text x="240.6" y="133.9" transform="rotate(-90 240.6 133.9)">C11</text>
<text x="184" y="138.1" transform="rotate(-90 184 138.1)">R25</text>
<text x="184.2" y="142.4" transform="rotate(-90 184.2 142.4)">C18</text>
<text x="208.7" y="138.1" transform="rotate(-90 208.7 138.1)">R26</text>
<text x="208.8" y="142.4" transform="rotate(-90 208.8 142.4)">C19</text>
<text x="219" y="141.5" transform="rotate(-90 219 141.5)">C12</text>
<text x="240.7" y="139.2" transform="rotate(-90 240.7 139.2)">C8</text>
<text x="58.7" y="146.6">R7</text>
<text x="118.2" y="145.8" transform="rotate(-90 118.2 145.8)">LED1</text>
<text x="139.2" y="150" transform="rotate(-90 139.2 150)">JP1</text>
<text x="156.6" y="144.8" transform="rotate(-90 156.6 144.8)">R19</text>
<text x="160.2" y="144.8" transform="rotate(-90 160.2 144.8)">R18</text>
<text x="163.8" y="144.8" transform="rotate(-90 163.8 144.8)">R17</text>
<text x="167.4" y="144.8" transform="rotate(-90 167.4 144.8)">R16</text>
<text x="170.8" y="144.7" transform="rotate(-90 170.8 144.7)">R15</text>
<text x="174.6" y="144.8" transform="rotate(-90 174.6 144.8)">R14</text>
<text x="178.1" y="144.6" transform="rotate(-90 178.1 144.6)">R13</text>
<text x="190.1" y="145.6" transform="rotate(-90 190.1 145.6)">R24</text>
<text x="194.9" y="145.6" transform="rotate(-90 194.9 145.6)">R23</text>
<text x="199.7" y="145.6" transform="rotate(-90 199.7 145.6)">R22</text>
<text x="204.5" y="145.6" transform="rotate(-90 204.5 145.6)">R21</text>
<text x="212.3" y="145.6" transform="rotate(-90 212.3 145.6)">R20</text>
<text x="228.3" y="144.7">C9</text>
<text x="106.5" y="153.2">R2</text>
<text x="163.9" y="151.6">J4</text>
<text x="196.9" y="152.6">J5</text>
</g>
</svg>
